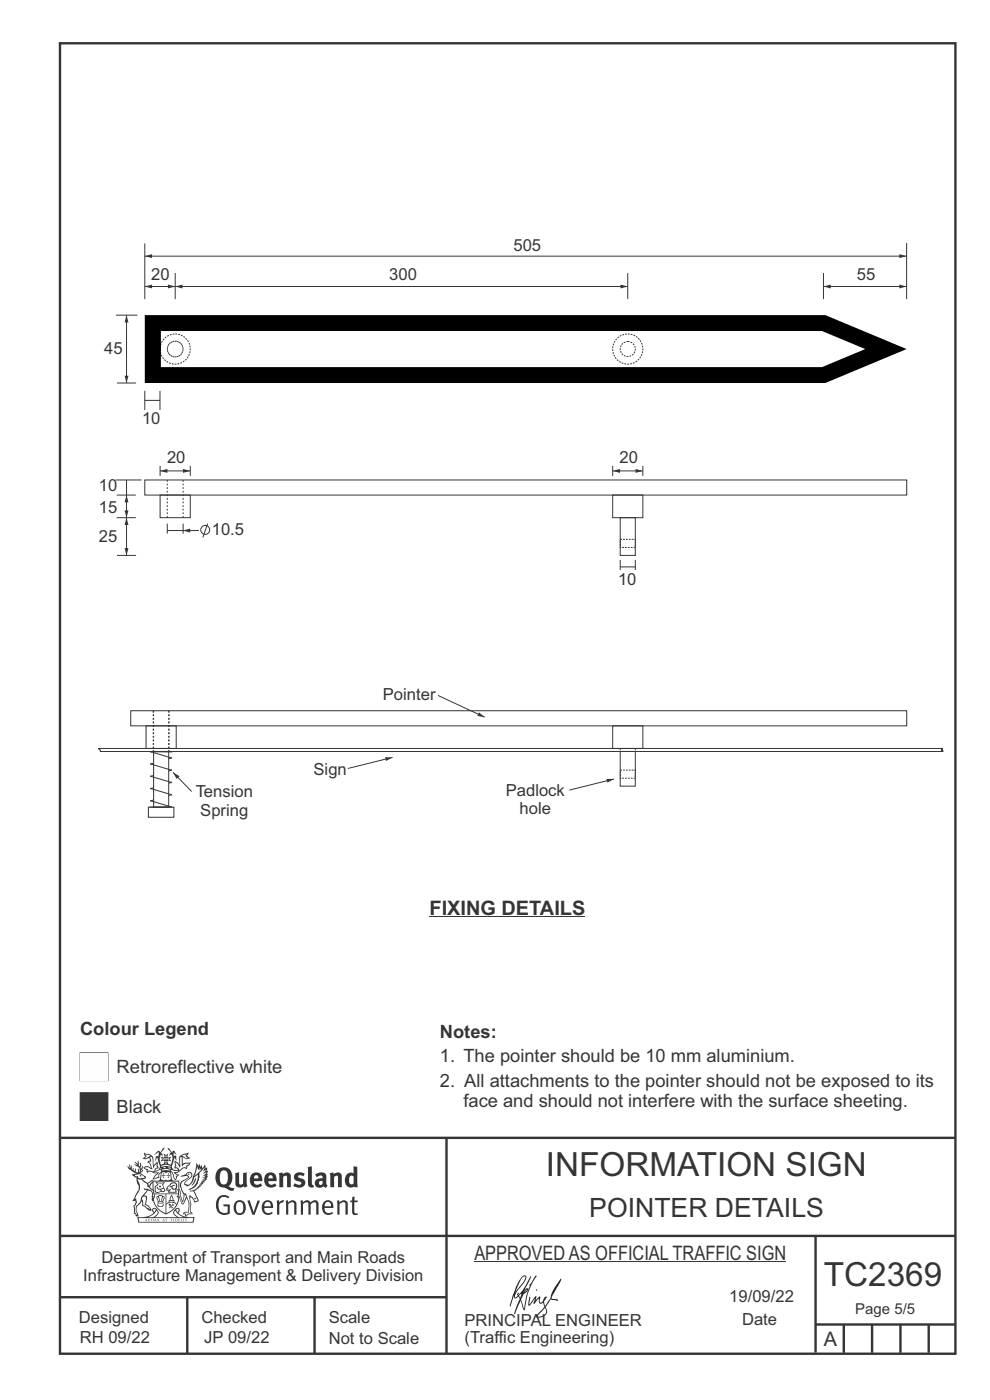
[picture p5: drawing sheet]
<svg xmlns="http://www.w3.org/2000/svg" width="210mm" height="297mm" viewBox="0 0 210 297" stroke-linecap="round" stroke-linejoin="round" font-family="sans-serif">
<path d="M12.7 9.2h190v278h-190z" fill="none" stroke="#373435" stroke-width=".51"/>
<path d="M91.1 194.5h33.1" fill="none" stroke="#373435" stroke-width=".21"/>
<path d="M17 223.4h5.9v5.8h-5.9z" fill-rule="evenodd" fill="#fefefe" stroke="#373435" stroke-width=".21"/>
<path d="M17 231.8h5.9v5.9h-5.9z" fill-rule="evenodd" fill="#373435" stroke="#373435" stroke-width=".21"/>
<path d="M17 223.4h5.9v5.8h-5.9z" fill-rule="evenodd" fill="#fefefe"/>
<path d="M27.7 150.8h164.6v3.2h-164.6zM31 154h6.4v4.8h-6.4zM36.4 160.8l-4.4 1.3M36.4 166l-4.4 1.3M36.4 163.4l-4.4 1.3M36.4 168.6l-4.4 1.3" fill="none" stroke="#373435" stroke-width=".21"/>
<circle cx="32" cy="162.1" r=".04" fill="#373435" stroke="#373435" stroke-width=".21"/>
<path d="M32.5 150.8v8.6M35.9 150.8v8.6" fill="none" stroke="#373435" stroke-width=".21" stroke-dasharray=".4 .4" stroke-linecap="butt"/>
<path d="M32.6 159.4h3.2v11.8h-3.2z" fill-rule="evenodd" fill="#fefefe" stroke="#373435" stroke-width=".21"/>
<path d="M20.9 158.8h179l-.2 .2 .3 .3v.1h-178.7v-.3zM36.6 159.5h-4.6l4.4 1.3M31.5 171.2h5.4v2.2h-5.4zM32 162.1l4.4 1.3M32 169.9l4.4 1.3h-4.7M32 167.3l4.4 1.3M32 164.7l4.4 1.3M83.3 160.7l-9.5 2.3" fill="none" stroke="#373435" stroke-width=".21"/>
<g fill="#373435" stroke="#373435" stroke-width=".21">
<circle cx="36.4" cy="160.8" r=".04"/>
<circle cx="36.4" cy="163.4" r=".04"/>
<circle cx="32" cy="169.9" r=".04"/>
<circle cx="32" cy="159.5" r=".04"/>
<circle cx="36.4" cy="168.6" r=".04"/>
<circle cx="32" cy="167.3" r=".04"/>
<circle cx="36.4" cy="166" r=".04"/>
<circle cx="32" cy="164.7" r=".04"/>
<circle cx="36.3" cy="171.2" r=".04"/>
</g>
<path d="M32.6 150.8v8.6M35.8 150.8v8.6" fill="none" stroke="#373435" stroke-width=".21" stroke-dasharray=".4 .4" stroke-linecap="butt"/>
<path d="M81.7 160.6l1.6 .1-1.4 .8z" fill="#373435"/>
<path d="M130.2 165.3l-9.4 2.3" fill="none" stroke="#373435" stroke-width=".21"/>
<path d="M128.6 165.2l1.6 .1-1.4 .7z" fill="#373435"/>
<path d="M92.9 147.5l9.9 4.6" fill="none" stroke="#373435" stroke-width=".21"/>
<path d="M101.6 151.1l1.2 1-1.6-.2z" fill="#373435"/>
<path d="M36.7 163.8l3.9 4.1" fill="none" stroke="#373435" stroke-width=".21"/>
<path d="M36.7 163.8l1.4 .9-.6 .5z" fill="#373435"/>
<path d="M30.7 60.8h6.5M130 154h6.4v4.8h-6.4zM131.6 159.4h3.2v7.4h-3.2z" fill="none" stroke="#373435" stroke-width=".21"/>
<g fill="none" stroke="#373435" stroke-width=".21" stroke-dasharray=".4 .2" stroke-linecap="butt">
<path d="M131.6 158.8v.6M134.8 158.8v.6M131.6 163.4h3.2v1.7h-3.2z"/>
<circle cx="37.2" cy="74.1" r="3.2"/>
<circle cx="133.2" cy="74.1" r="1.6"/>
<circle cx="133.2" cy="74.1" r="3.2"/>
</g>
<circle cx="37.2" cy="74.1" r="1.67" fill="none" stroke="#373435" stroke-width=".21" stroke-dasharray=".4 .1" stroke-linecap="butt"/>
<g fill="#373435">
<path d="M35.6 60.4l1.6 .4-1.6 .4z"/>
<path d="M30.7 60.8l1.6-.4v.8z"/>
</g>
<path d="M30.7 51.6v11.9M37.2 57.9v5.6M133.2 57.9v5.6M24.6 66.9h4.5M37.2 60.8h96M24.8 81.3h4.1M30.7 84.9h3.2M30.7 82.9v4.1M30.7 101.8h161.6v3.2h-161.6z" fill="none" stroke="#373435" stroke-width=".21"/>
<g fill="#373435">
<path d="M37.2 60.8l1.5-.4v.8z"/>
<path d="M131.6 60.4l1.6 .4-1.6 .4z"/>
</g>
<path d="M24.5 101.8h5.5M24.7 105h4.1M24.8 117.8h4.1M26.8 101.8v3.2M26.8 109.8v8M34 105h6.4v4.8h-6.4zM35.5 111.1v2.1M35.5 112.6h3.3" fill="none" stroke="#373435" stroke-width=".21"/>
<path d="M35.5 101.8v8M38.8 101.8v8" fill="none" stroke="#373435" stroke-width=".21" stroke-dasharray=".4 .4" stroke-linecap="butt"/>
<g fill="#373435">
<path d="M26.4 116.3h.9l-.5 1.5z"/>
<path d="M26.8 109.8l.5 1.6h-.9z"/>
</g>
<path d="M24.7 109.8h4.1M26.8 105v4.8" fill="none" stroke="#373435" stroke-width=".21"/>
<g fill="#373435">
<path d="M26.8 105l.5 1.6h-.9z"/>
<path d="M26.4 108.3h.9l-.5 1.5z"/>
</g>
<path d="M38.8 112.6h3.4M38.8 111.1v2.1" fill="none" stroke="#373435" stroke-width=".21"/>
<path d="M38.8 112.6l1.5-.5v.9z" fill="#373435"/>
<path d="M33.9 82.9v4.1M130 98.8v2.2M130 99.9h6.4M130 105h6.4v4.8h-6.4zM131.6 109.8h3.2v8h-3.2zM131.6 118.8v2.1M134.8 118.8v2.1M131.6 120.3h3.2" fill="none" stroke="#373435" stroke-width=".21"/>
<path d="M131.6 114.4h3.2v1.7h-3.2z" fill="none" stroke="#373435" stroke-width=".21" stroke-dasharray=".4 .2" stroke-linecap="butt"/>
<g fill="#373435">
<path d="M134.8 99.5l1.6 .4-1.6 .4z"/>
<path d="M130 99.9l1.5-.4v.8z"/>
</g>
<path d="M34 98.8v2.2M34 99.9h6.4M136.4 98.8v2.2" fill="none" stroke="#373435" stroke-width=".21"/>
<g fill="#373435">
<path d="M38.8 99.5l1.6 .4-1.6 .4z"/>
<path d="M34 99.9l1.5-.4v.8z"/>
</g>
<path d="M174.7 60.8h17.6M40.4 98.8v2.2" fill="none" stroke="#373435" stroke-width=".21"/>
<path d="M30.7 66.9h144.4l17.2 7.2-17.2 7.2h-144.4zM34.1 70.2v7.7h140.3l9.1-3.8-9.1-3.9z" fill-rule="evenodd" fill="#000"/>
<g fill="#373435">
<path d="M174.7 60.8l1.5-.4v.8z"/>
<path d="M190.8 60.4l1.5 .4-1.5 .4z"/>
</g>
<path d="M30.7 54.3h161.6" fill="none" stroke="#373435" stroke-width=".21"/>
<g fill="#373435">
<path d="M30.7 54.3l1.6-.4v.9z"/>
<path d="M190.8 53.9l1.5 .4-1.5 .5z"/>
</g>
<path d="M26.8 66.9v14.4" fill="none" stroke="#373435" stroke-width=".21"/>
<g fill="#373435">
<path d="M26.4 79.7h.9l-.5 1.6z"/>
<path d="M26.8 66.9l.5 1.5h-.9z"/>
</g>
<g fill="none" stroke="#373435" stroke-width=".21">
<path d="M174.7 57.9v5.6M192.3 51.6v11.9M44 111.1l-1 2.9"/>
<circle cx="43.5" cy="112.4" r=".95"/>
</g>
<path d="M12.7 241.4h190M94.7 241.4v45.8M12.7 275.2h82M12.7 262.2h190.1M39.7 275.2v12M66.7 275.2v12M173 262.1v24.9M173 281h29.6M179 281v6M185 281v6M191 281v6M197 281v6" fill="none" stroke="#373435" stroke-width=".51"/>
<g fill="#373435">
<path d="M47 248.4a2.55 2.55 0 0 0 0 2.7l.3 .2a.81 .81 0 0 0 1-1v-.5a1.04 1.04 0 0 0-1.1-1.5zM46.3 248.1a1.82 1.82 0 0 1 2.1-.2 1.82 1.82 0 0 1 .9 1.8 2.29 2.29 0 0 1-.8 2l.7 .3h.5l-.2 .6a2.87 2.87 0 0 1-2-.7 2.12 2.12 0 0 1-1.7-3.1z" fill-rule="evenodd"/>
<path d="M49.9 248.9l.8-.2v2a.46 .46 0 0 0 .3 .6 .46 .46 0 0 0 .6-.3v-2.1l.7-.2v2.4l.2 .5-.5 .3-.3-.3a1.02 1.02 0 0 1-1.2 .3 1.02 1.02 0 0 1-.6-1.1z" fill-rule="evenodd"/>
<path d="M54 249.5l-.1 .5h.9a.49 .49 0 0 0-.2-.6 .49 .49 0 0 0-.6 .1zM53.4 249.1a1.34 1.34 0 0 1 1.6-.2 1.34 1.34 0 0 1 .6 1.5v.2h-1.7a.77 .77 0 0 0 .5 .8 .77 .77 0 0 0 .9-.4l.3 .5a1.59 1.59 0 0 1-2 .2 1.59 1.59 0 0 1-.5-2.1z" fill-rule="evenodd"/>
<path d="M57 249.5l-.1 .5h1a.49 .49 0 0 0-.2-.6 .49 .49 0 0 0-.7 .1zM56.4 249.1a1.34 1.34 0 0 1 1.6-.2 1.34 1.34 0 0 1 .7 1.5v.2h-1.8a.77 .77 0 0 0 .5 .8 .77 .77 0 0 0 .9-.4l.4 .5a1.59 1.59 0 0 1-2.1 .2 1.59 1.59 0 0 1-.5-2.1z" fill-rule="evenodd"/>
<path d="M59.2 248.9l.7-.2 .1 .4a.95 .95 0 0 1 1-.3 .95 .95 0 0 1 .7 .8v2.3h-.8v-2.3a.46 .46 0 0 0-.8 .1v2.2h-.8z" fill-rule="evenodd"/>
<path d="M62.6 249.1a1.75 1.75 0 0 1 2-.1l-.2 .5-.6-.2a.43 .43 0 0 0-.6 .3l.4 .3a1.04 1.04 0 0 1 1.2 1.1 1.04 1.04 0 0 1-1.4 1l-1.2-.4 .3-.6 1 .4 .4-.4a.88 .88 0 0 0-1-.5l-.4-.2-.1-.4z" fill-rule="evenodd"/>
<path d="M65.3 247.6l.8-.2 .1 3.8 .3 .2 .1 .4a.88 .88 0 0 1-1 0 .88 .88 0 0 1-.3-1z" fill-rule="evenodd"/>
<path d="M67.8 250.6a.43 .43 0 0 0-.1 .7 .43 .43 0 0 0 .7-.1v-.7zM66.8 249.1a1.7 1.7 0 0 1 2.4 .1v1.9l.3 .4-.4 .5-.5-.4a1.03 1.03 0 0 1-1.7-.1 1.03 1.03 0 0 1 .8-1.5h.7v-.4a.8 .8 0 0 0-1.2 .1z" fill-rule="evenodd"/>
<path d="M70 248.9l.7-.2 .1 .4a.95 .95 0 0 1 1-.3 .95 .95 0 0 1 .7 .8v2.3h-.8v-2.3a.46 .46 0 0 0-.8 .1v2.2h-.8z" fill-rule="evenodd"/>
<path d="M74.3 249.5a1.48 1.48 0 0 0 0 1.7h.5l.2-.1v-1.5l-.3-.2zM75 247.4l.8 .1 .1 4.4h-.7l-.1-.2a1.26 1.26 0 0 1-1.4 0 1.26 1.26 0 0 1-.5-1.3 1.29 1.29 0 0 1 .4-1.4 1.29 1.29 0 0 1 1.4-.1z" fill-rule="evenodd"/>
<path d="M46.4 253.9a1.72 1.72 0 0 1 2.3 0l-.3 .3a1.24 1.24 0 0 0-1.4-.2 1.24 1.24 0 0 0-.6 1.4 1.49 1.49 0 0 0 1.2 1.9l.7-.1v-1.3h-.8l-.1-.4h1.3v1.9a1.93 1.93 0 0 1-2.2 0 1.93 1.93 0 0 1-.7-2.2l.2-.8z" fill-rule="evenodd"/>
<path d="M50.4 255.1a1.65 1.65 0 0 0 .2 2.2 .99 .99 0 0 0 1-1.4 .78 .78 0 0 0-.4-.8 .78 .78 0 0 0-.8 0zM50 254.9a1.33 1.33 0 0 1 1.6-.1 1.33 1.33 0 0 1 .5 1.4 1.31 1.31 0 0 1-1.3 1.6 1.31 1.31 0 0 1-1.2-1.6v-.6z" fill-rule="evenodd"/>
<path d="M52.5 254.7l.4-.1 .9 2.6 .8-2.5h.5l-1.1 3h-.5z" fill-rule="evenodd"/>
<path d="M56.3 255.2l-.2 .7h1.3a.7 .7 0 0 0-.3-.8 .7 .7 0 0 0-.8 .1zM55.9 255a1.22 1.22 0 0 1 1.5-.2 1.22 1.22 0 0 1 .5 1.5h-1.8a.93 .93 0 0 0 .5 1 .93 .93 0 0 0 1.1-.2l.2 .3a1.43 1.43 0 0 1-1.8 .1 1.43 1.43 0 0 1-.6-1.7z" fill-rule="evenodd"/>
<path d="M58.7 254.7l.4-.1 .1 .5 .4-.4 .6-.1-.2 .5a.66 .66 0 0 0-.8 .7v1.9h-.4z" fill-rule="evenodd"/>
<path d="M60.6 254.7l.4-.1 .1 .5a.94 .94 0 0 1 1-.5 .94 .94 0 0 1 .8 .8v2.3h-.5l-.1-2.5a.81 .81 0 0 0-1.2 .3v2.2h-.4z" fill-rule="evenodd"/>
<path d="M63.7 254.7l.5-.1 .1 .5 .4-.3a.78 .78 0 0 1 1.1 .3 .9 .9 0 0 1 1-.5 .9 .9 0 0 1 .8 .8v2.3h-.5l-.1-2.5a.67 .67 0 0 0-1.1 .3v2.2h-.5v-2.4l-.4-.3-.7 .4v2.3h-.5z" fill-rule="evenodd"/>
<path d="M69 255.2l-.1 .7h1.3a.7 .7 0 0 0-.3-.8 .7 .7 0 0 0-.9 .1zM68.7 255a1.22 1.22 0 0 1 1.5-.2 1.22 1.22 0 0 1 .5 1.5h-1.8a.93 .93 0 0 0 .4 1 .93 .93 0 0 0 1.2-.2l.1 .3a1.44 1.44 0 0 1-1.7 .1 1.44 1.44 0 0 1-.6-1.7z" fill-rule="evenodd"/>
<path d="M71.4 254.7l.5-.1 .1 .5a.94 .94 0 0 1 1-.5 .94 .94 0 0 1 .8 .8v2.3h-.5l-.1-2.5a.81 .81 0 0 0-1.2 .3v2.2h-.4z" fill-rule="evenodd"/>
<path d="M74.7 253.9l.5-.1v.9h.7l-.1 .3h-.6v2.2l.1 .2h.5l.1 .3a.75 .75 0 0 1-1.2-.6v-2.1h-.4v-.3h.4z" fill-rule="evenodd"/>
<path d="M30.8 244.9l1.1 .3-.9 .5h-.4l.6-.5zM31.8 245.4h.2a2.44 2.44 0 0 1 .4 1.9l.1 .5 .7-1-.1 .6 .3 .3a.57 .57 0 0 0-.6 .7l-1-.1-.5 .2 .2-.5-.8-.3 .7-.1 .9 .5 .1-.1-.6-1.3-.2-.2h.5zM30.7 244.4l-.1 .5 .2 .4-.6 .4a1.04 1.04 0 0 0 1.4-.1l.2 .6-.3 .1-.2 .4a.94 .94 0 0 1 .8 1.1l-.2-.1a1.16 1.16 0 0 0-1.5-.1l.3 .4 .4 .2 .1 .5 .2 .1 .1-.2a.94 .94 0 0 1 1.1 .2l.8 .1-1.2 1.2a1.13 1.13 0 0 0 1.2-.2l.4-.1-.1-.4 .5-.8a.83 .83 0 0 0-.6 1.1l-.3-.1-.7 .4 1.1-1.4-.5 .1-.5-.1 1.3-.5-.1-.1-.9 .4v-.3l.2-.2 .3 .1 .1-.3-.2-.4v-.6l-.1-.4-.7 1v-.7a1.42 1.42 0 0 0-1.6-1.8z" fill-rule="evenodd"/>
<path d="M38.5 245.2l.5-.2 .7-.1-.6 .3 .8 .5h-.3zM38.3 245.5l.2-.1 .1 2a1.69 1.69 0 0 1 1.6-.6l-.8 .5 .1 .5a1.1 1.1 0 0 0-1.5 .6l-.1-.5-.2-.2h-.5l.3-.4-.3-.7a1.42 1.42 0 0 1 .8 1.1l.2-.1zM37.1 246.2l.1 1-.2 .3 .1 .4h.5l.1 .2a.96 .96 0 0 1-1.1-.1l-.1 .1a1.06 1.06 0 0 0 1.3 .2v.1a.72 .72 0 0 1-1 .2l.3 .5 .6 .2-.4 .2-.1 .6-.2-.3-.4-1.1-.4-.4 .4 .9a1.54 1.54 0 0 0 .7 1.2l.2-.3a.58 .58 0 0 1 .4-.8l.2-.1h-.3l-.5-.3 .9-.5a.93 .93 0 0 1 1.2-.5v.2l.2-.2 .1-.5a.99 .99 0 0 0 .7-.8l-1.3 .1-.3 .2-.1-1.4 .9 .4 .9-.3h-.4l-.5-.4 .4-.7-.6 .2a1.46 1.46 0 0 0-1.4 2.1v.4l-.2-.4z" fill-rule="evenodd"/>
<path d="M35.6 248.9l.2 .1-.1 .3 .4 .1h-.4v.6l-.1-.6h-.3l.3-.1z" fill-rule="evenodd"/>
<path d="M34.6 248.9l.2 .1v.3l.3 .1h-.3l-.1 .6v-.6h-.4l.4-.1z" fill-rule="evenodd"/>
<path d="M34.3 248.8a.57 .57 0 0 1 .9 .2 .57 .57 0 0 1 .9-.2l.2 1.4h-.2a.57 .57 0 0 1-.9 0 .69 .69 0 0 1-1.1 0zM34.2 248.1l-.3 2.1-.2 .4h3l-.2-.4-.3-2.1h-.2v.2l-.8-.1-.8 .1v-.2z" fill-rule="evenodd"/>
<path d="M34.2 252.4a.3 .3 0 0 0 .6 0 .3 .3 0 0 0-.6 0zM33.3 250.9l.3 .3-.3 .4a.79 .79 0 0 0 0 1.3l.8-.2-.1-.3a.55 .55 0 0 1-.7-.6l.1-.1 .2 .3 .3 .2 .8-.2-.4-.7 .4-.4-.7 .2zM33 250.7l1.1 .2 .9-.2-.4 .6 .4 1.2a.56 .56 0 0 1-.8 .3l-.2 .1a.73 .73 0 0 1-.9 .1 .73 .73 0 0 1-.3-1v-.4l.6-.4z" fill-rule="evenodd"/>
<path d="M35.6 251.8l.7-.4a.58 .58 0 0 1 1-.1 .58 .58 0 0 1-.4 .9l-.3-.3a.43 .43 0 0 1 .6-.4 .57 .57 0 0 0-.8 .2l-.2-.1-.3 .1 .4 .2a.55 .55 0 0 0 .9 .4v.5h-1.3l.3-.4-.1-.1-.6 .1 .2-.3-.2-.1zM35.4 251.8l-.1 .2a.39 .39 0 0 0 .2 .6h.3l-.2 .4h1.9l-.1-.8a.86 .86 0 0 0-.1-1.3 .86 .86 0 0 0-1.3 .4z" fill-rule="evenodd"/>
<path d="M36 254.8h.8v.2h-.8zM36.4 253.8l.2 .8h-.4zM36.4 253.5l-.3 .5-.1 .6h-.2v.4l-.7 .4 .2 .1a1.48 1.48 0 0 1 2.1 .2l.2-.1-.6-.5v-.5h-.2l-.1-.6z" fill-rule="evenodd"/>
<path d="M35.8 255.4l.4 .1 .1 .3 .3-.2-.2-.2a.38 .38 0 0 1 .5 .5l-.2-.2-.3 .2 .3 .2-.3 .3-.1-.4-.4 .4-.1-.2 .4-.3-.1-.1-.2 .1z" fill-rule="evenodd"/>
<path d="M34.5 254h.2v.2l-.2 .6h-.2zM33.6 255.3h.9v.2a.55 .55 0 0 1-.8 .4v-.2l-.2-.1zM33.4 254h.2l.2 .8h-.2zM33.6 255l.8-.1 .1 .2h-.8zM33.8 253.7h.5l-.2 1.1h-.1zM33.3 253.8l-.1 .3 .3 1.1a.48 .48 0 0 0-.1 .6 .48 .48 0 0 0 .5 .2h.5a.49 .49 0 0 0 .2-.8l.3-1.1-.1-.3a1.42 1.42 0 0 0-1.5 0z" fill-rule="evenodd"/>
<path d="M33.7 251.5l.4 .1 .1 .3h-.3z" fill-rule="evenodd"/>
<path d="M41.3 250.1l.3-.2-.2 .8-.6 .8h-.2l.5-.7z" fill-rule="evenodd"/>
<path d="M39.7 249l.3-.2 .5 .2a.88 .88 0 0 1-.6 1.1 1.22 1.22 0 0 0-.8 1.3l.5 .2a.72 .72 0 0 0 .9-.4l.5-.8 .2-.6 .8-.6v.2a2.85 2.85 0 0 1-2 2.9l.1 .1a2.13 2.13 0 0 0 1.9-1.5v-.3a2.01 2.01 0 0 0 .3-1.7l1.1-1.3-.4 1 .7-.5-.7 1 .8-.4-.8 .8 .7-.2-.9 .6 .8-.1-.8 .4h.7l-.8 .3 .3 .2h-.4l.2 .3h-.4l.2 .3h-.4l.1 .2h-.1a2.16 2.16 0 0 1-2 1.1l.1 .2 .4-.1a.76 .76 0 0 1 .7 .8l.5 1.2-.6 .2a1.45 1.45 0 0 0-1.1-1.3l.2 1.8-.1 1.8 .4 .3a1.07 1.07 0 0 0-1.2 .4v-.3l-.5-.2a.87 .87 0 0 1 1.1-.1v-.7a4.4 4.4 0 0 0-.6-3.1l-.1-.3h-.2a2.16 2.16 0 0 1-.7-2.2l.3-.4 1.2-.7a.55 .55 0 0 0-.4-.8zM37.8 252.4a.76 .76 0 0 1 .3 1.1l.6 1.6 .4-1.7 .2 .1a.61 .61 0 0 1-.1 .9l-.3 .8-.2 .1-.7-1.6-.3 .1a1.18 1.18 0 0 0 .1-1.4zM41.8 247.5l.2 .7 .3-.5v.6l.4-.5a1.9 1.9 0 0 1-1.2 1.4l-.3 .3zM38.2 249.6l1.4-.2 .2 .2v.3l-.5 .2a1.26 1.26 0 0 0-.9 1.9l.2 .7a1.84 1.84 0 0 1 .1 2.1l-.4-1.4a.96 .96 0 0 0-.4-1.2l-.4 .2a.78 .78 0 0 1 0 1.3l.1 .3h.4l.4 1.1a.38 .38 0 0 0 .2 .4 .38 .38 0 0 0 .4-.1l.6-1.2a2.94 2.94 0 0 1 .4 2.5l-.1 .4h-.8l-.3 .4v.2l.4-.1 .1 .4 .2 .1a1.02 1.02 0 0 1 1.3-.5v-.4l-.3-.1 .1-1.8-.3-1.3h.1a1.14 1.14 0 0 1 .8 1 .63 .63 0 0 0 .8-.2 .63 .63 0 0 0-.2-.9l-.6-1.2 .9-.6 .2-.4h.3l-.1-.2h.4l-.1-.3h.3l-.1-.3 .5-.1-.2-.2 .6-.4v-.2h-.2l.4-.5h-.3l.3-.5-.4 .1 .4-.5v-.3l-.3 .2 .2-.7-.1-.2-.4 .3v-.8l-.6 .8-.2-.8-.2 .5-.3-.7-.1 .6-.5-.8-.1 1.4-.6 1.8a1.81 1.81 0 0 1-1 1.5l-.6-.2a1.75 1.75 0 0 1 1.1-1.2 .75 .75 0 0 0 .1-1.3 .75 .75 0 0 0-1.2 .4z" fill-rule="evenodd"/>
<path d="M41.2 254.1h.3l.2 .2-.4 .1z" fill-rule="evenodd"/>
<path d="M29.4 258.4h11.6l-.1 .8h-11.4zM31.3 258.2l.5-.1a2.48 2.48 0 0 0 1.4-1.3l.3 .5-.5 .6-.5 .3zM32.5 256.6l.3-.2 .2 .1-.3 .7zM37.2 256.8a2.65 2.65 0 0 0 1.8 1.4h-1.1l-.5-.3-.5-.6zM37.4 256.5l.2-.1 .3 .2-.3 .6zM29.2 258.2l.1 1.2h11.8l.2-1.1-.2-.1a4.1 4.1 0 0 1-3.3-.9l.3-.4-.1-.6a1.06 1.06 0 0 0-1.3 1l.2 .4 .6 .5h-4.7l.3-.1a.84 .84 0 0 0 .6-.8 .84 .84 0 0 0-.5-.8l-.3-.2h-.5l-.1 .6 .3 .4a4.2 4.2 0 0 1-3.4 .9z" fill-rule="evenodd"/>
<path d="M31 258.7l.1 .2h-.2zM31 258.5l-.3 .6 .4-.2 .2 .2z" fill-rule="evenodd"/>
<path d="M31.3 258.6h.3v.4a.25 .25 0 0 0 .2-.1 .25 .25 0 0 0-.1-.3h.1a.29 .29 0 0 1 0 .4 .29 .29 0 0 1-.4 0 .29 .29 0 0 1 0-.4z" fill-rule="evenodd"/>
<path d="M32.2 258.6a.22 .22 0 0 1 .3 .2 .22 .22 0 0 1-.3 .2zM32 258.6l.1 .4a.33 .33 0 0 0 .4 0 .33 .33 0 0 0 0-.4 .33 .33 0 0 0-.5 0z" fill-rule="evenodd"/>
<path d="M32.9 258.7l.1 .2h-.2zM32.9 258.5l-.2 .6 .3-.2 .2 .2z" fill-rule="evenodd"/>
<path d="M33.3 258.6h.2l.1 .1 .2-.1-.2 .2 .2 .3-.3-.3-.1 .3h-.1l.2-.3z" fill-rule="evenodd"/>
<path d="M34.7 258.7l.1 .2h-.2zM34.7 258.5l-.3 .6 .4-.2 .2 .2z" fill-rule="evenodd"/>
<path d="M35 258.5h.5l-.2 .1v.5h-.2l.1-.5z" fill-rule="evenodd"/>
<path d="M36.2 258.6l.3-.1-.1 .1v.2h.1h-.1v.3h-.2z" fill-rule="evenodd"/>
<path d="M36.7 258.6h.2v.5h-.2z" fill-rule="evenodd"/>
<path d="M37.3 258.6a.22 .22 0 0 1 .3 .2 .22 .22 0 0 1-.3 .2zM37.1 258.6v.4a.33 .33 0 0 0 .5 0 .33 .33 0 0 0 0-.4 .33 .33 0 0 0-.5 0z" fill-rule="evenodd"/>
<path d="M37.8 258.6l.4-.1-.2 .1v.2h.1h-.1v.2l.2 .1h-.4z" fill-rule="evenodd"/>
<path d="M38.4 258.6h.2l-.1 .4 .2 .1h-.3z" fill-rule="evenodd"/>
<path d="M38.9 258.6h.2v.5h-.2z" fill-rule="evenodd"/>
<path d="M39.3 258.6h.2h-.1l.2 .3-.2 .2-.1-.1v-.1l.2 .1z" fill-rule="evenodd"/>
<path d="M34.2 247.4a1.51 1.51 0 0 1 2 .2 2.67 2.67 0 0 0-2.1 0zM35.7 247.6l.4 .1 .1 .3-.4-.1zM34.6 247.6h.5l.1 .2h-.4zM34 247.8l.3 .2h-.3zM34.9 246.9l.3-.2 .3 .2zM34.9 245.6l.2 .1v.3h-.2zM35 245.1l.2 .2 .2-.2-.1 .3h-.2zM35.1 246.3h.2l.1 .4-.2-.2-.2 .2zM35.3 245.7l.2-.1v.4h-.2zM34.4 245.7h.3l.1 .3-.4 .1 .2-.2zM35.7 245.7h.3l-.2 .2 .2 .2-.4-.1zM32.7 244.9l1-.5-.1 1-.2-.2-.3 .2-.3 1.1 .5-1 .3 .9a1.84 1.84 0 0 1 .2 1.7l.4 .1a2.48 2.48 0 0 1 2.2 0l.2-.2-.2-.7 .7-1.8 .4 .7-.2-1-.2-.1-.2 .3v-.9l.6 .4-.6-.8-.3 .1-.1 .4-.5-.9-.5-.3 .2 .5 .6 .5-.5 .8 .4-.4a2.06 2.06 0 0 1 0 2.3l-.5-.2-.2-.6 .1-.1 .8 .2-.4-.5 .4-.5-.7 .2-.2-.2 .2-.7-.5 .4-.5-.4 .2 .7-.2 .2-.7-.2 .4 .5-.4 .5 .8-.2 .1 .1-.2 .6-.5 .2a2.02 2.02 0 0 1 0-2.2l.3 .5-.1-.7-.3-.1 .8-1.2-.4 .3-.5 .8-.2-.3a.8 .8 0 0 0-.8 .5z" fill-rule="evenodd"/>
<path d="M29.2 250.1l.3 .1a.61 .61 0 0 1 .8 .4l.3 .2a.8 .8 0 0 1 .6 1l.4 .1 .5 .5a1 1 0 0 1 .5 1.1l-.1 .7v-.5h-.1a.96 .96 0 0 0-.8-1.3l-.2-.2h-.7l-.1-.1-.1 .1 .1 .3h.6l-1.2 1.3-.2 1-.4 .6a1.33 1.33 0 0 0-.5 1.8l.2 .5a1.26 1.26 0 0 1-.5-1.5l-.1-.3a1.56 1.56 0 0 0 .4-1.7l-.3 .2 .2-.5a3.2 3.2 0 0 0 .7-3zM30.4 253.9h.4a2.06 2.06 0 0 1-.1 1.6l.7 .5 .4 .4-.6-.1-.8-.6-.1-.9a.51 .51 0 0 1 .1-.9zM28.6 249.3a1.52 1.52 0 0 1 2.1 .5l-1.1 .2-.2-.1-.1-.4h-.5zM27.5 247v.8l-.3-.4h-.1a3.1 3.1 0 0 0 1.9 1.6l-1 .1 .5 .6 .5 .1 .1 1.1a1.84 1.84 0 0 1-.3 2.5l-.4 .9-.3 .4 .2 .1 .4-.1 .1 .4-.2 .5-.3 .2 .1 1.7h.2l.3 .5 .1 .1 .4-.1-.1-.5a1.3 1.3 0 0 1-.1-1.7l.9-1 .1 1.1 .6 .2 .5 .5 .1-.1 .2 .3h.5a1.85 1.85 0 0 0-1.2-1.4l.1-.3a1.39 1.39 0 0 0 0-1.4l-.5-.1 .5-.5a.66 .66 0 0 1 .9-.4 .66 .66 0 0 1 .3 .9l-.1 .4 .2-.1v.2l-.1 .3 .2 .5 .1-.3a2.24 2.24 0 0 0 .1-2.2 .73 .73 0 0 1-.7-.7 .73 .73 0 0 1 .6-.7v-.2a.94 .94 0 0 0-.9 .8 .48 .48 0 0 1-.1-.6 .48 .48 0 0 1 .5-.2l.5-.3a.51 .51 0 0 0-.8 .2l-.5 .2-1-.8h.6l.2-.5-1.2-.7 .5-.5v-.3l-.5 .4 .1-.2a.69 .69 0 0 0 .2-1v.4l-.2 .3v-1.1l-.3-.2 .1 .6-.1 .2-.4-1.3v.7l-.6-.4 .5 .7-.6-.2 .3 .3a1 1 0 0 1 .7 1.4l-.2-.8v.9l-.5-.2v-.8l-.2 .7-.2-.1-.1-.6-.2 .4-.2-.2 .1-.7-.2 .5z" fill-rule="evenodd"/>
<path d="M29.6 249.4l.2-.1 .3 .2z" fill-rule="evenodd"/>
<path d="M32.4 250.5h5.6v2l-.2-.1v-1.7h-5.2v2.5h5.2v-.8l.1 .2-.1 1.1v-.3h-2.5v4a4.1 4.1 0 0 0 2.6-3.6l.1-.1a4 4 0 0 1-2.8 3.9 4.2 4.2 0 0 1-2.8-4.7l.1 1.2 .1-.1a3.8 3.8 0 0 0 2.5 3.4v-4h-2.5l-.2-.9z" fill-rule="evenodd"/>
<circle cx="40" cy="249.1" r=".17"/>
</g>
<path d="M100.6 267.7h66.2" fill="none" stroke="#373435" stroke-width=".21"/>
<g fill="#252726">
<path d="M111.6 273.7l.2-.2-.5 .7zM110.4 274.5l.3 .1-.3 .7-.3-.4zM110.9 270.9l.5-.1a9.3 9.3 0 0 1-2 3.2l-.1 .2 1-2.5zM110.6 271a14.7 14.7 0 0 0-2.2 4.9l-.3 1.2 .1 .1 .8-2.4a.42 .42 0 0 0 .2 .7 .42 .42 0 0 0 .6-.3l.2-.2 .2 .6-1.1 3.1h.2l1.1-2.8 .6 1.9 .2 .2 .2-.5a13.5 13.5 0 0 1 2-6.2l.5-.5-.2-.2-1.6 2.1 .4-.1a14.9 14.9 0 0 0-1.3 5.1l-.4-1.2a1.39 1.39 0 0 1 .2-1.8l.1-.2a.92 .92 0 0 0 .8-1.2 .75 .75 0 0 0-.7 .7l-.2 .2 1.6-3.4h-.1l-.4 .7a10.5 10.5 0 0 1-2.2 3.2l.2-.4a.32 .32 0 0 0-.4 .2 .32 .32 0 0 0 .1 .4l-.5 .4a3.2 3.2 0 0 1 1.1-2.3l.5-.6a2.49 2.49 0 0 0 .7-1.6l-.3-.2z" fill-rule="evenodd"/>
<path d="M115.6 277.5a1.15 1.15 0 0 1 .1 1.3 1.15 1.15 0 0 1-1.2 .5h-.5zM112.3 275.1l-.3 1.7 .3 .2 1.2-1.5-.3 1.1 1.1-1.2a.94 .94 0 0 0 .4 1.2l.5-.3 .3 .9-1.2 1.3a.98 .98 0 0 0-.5 1 1.9 1.9 0 0 0 2.3-1.3l-.1-.3a1.02 1.02 0 0 1 .3-1.4l.5-.9 1.5 .3-.2-.5v.3l-1.1-.2v-.2l2-3.6 .1-.3-.1-.1-1.8 2.7a6.6 6.6 0 0 1-1.5 3l-.2-.2a1.01 1.01 0 0 1 .4-1.4l.1-.2-.3-.2-.3 .5-.2 .5-.5 .4-.2-.4 .1-.9-.2-.1-.8 .9 .2-.9h-.1l-1.4 1.7 .2-1.4v-.1z" fill-rule="evenodd"/>
<path d="M113.7 273.5l.3 .3h-.3z" fill-rule="evenodd"/>
</g>
<g font-size="7.1" fill="#373435">
<text x="115.8" y="249.4">INFORMATION SIGN</text>
<text x="174.8" y="272.8">TC2369</text>
</g>
<text font-size="5.6" fill="#373435" x="125" y="258.1">POINTER DETAILS</text>
<g font-size="4.2" fill="#373435">
<text x="91.1" y="194">FIXING DETAILS</text>
<text x="100.6" y="267.2">APPROVED AS OFFICIAL TRAFFIC SIGN</text>
<text x="174.7" y="285.6">A</text>
</g>
<g font-size="3.9" fill="#373435">
<text x="17" y="219.5">Colour Legend</text>
<text x="93.3" y="220.2">Notes:</text>
<text x="24.7" y="227.7">Retroreflective white</text>
<text x="93.3" y="225.4">1. The pointer should be 10 mm aluminium.</text>
<text x="93.3" y="230.6">2. All attachments to the pointer should not be exposed to its</text>
<text x="24.7" y="236.2">Black</text>
<text x="98.3" y="234.9">face and should not interfere with the surface sheeting.</text>
</g>
<g font-size="3.5" fill="#373435">
<text x="108.9" y="53.3">505</text>
<text x="32.1" y="59.4">20</text>
<text x="82.6" y="59.4">300</text>
<text x="181.8" y="59.4">55</text>
<text x="22.1" y="75">45</text>
<text x="30.1" y="90">10</text>
<text x="35.4" y="98.3">20</text>
<text x="131.4" y="98.3">20</text>
<text x="21" y="104.1">10</text>
<text x="21" y="108.9">15</text>
<text x="44.9" y="113.4">10.5</text>
<text x="21" y="114.9">25</text>
<text x="131.1" y="124.1">10</text>
<text x="81.2" y="148.6">Pointer</text>
<text x="66.5" y="164.4">Sign</text>
<text x="41.5" y="169.1">Tension</text>
<text x="42.5" y="173.1">Spring</text>
<text x="107.3" y="168.8">Padlock</text>
<text x="110.2" y="172.7">hole</text>
<text x="21.6" y="267.9">Department of Transport and Main Roads</text>
<text x="17.7" y="271.8">Infrastructure Management &amp; Delivery Division</text>
<text x="16.7" y="280.6">Designed</text>
<text x="42.7" y="280.6">Checked</text>
<text x="69.7" y="280.6">Scale</text>
<text x="98.5" y="281.3">PRINCIPAL ENGINEER</text>
<text x="154.7" y="276.2">19/09/22</text>
<text x="157.4" y="281.2">Date</text>
<text x="16.9" y="284.8">RH 09/22</text>
<text x="43.3" y="284.9">JP 09/22</text>
<text x="69.7" y="285.2">Not to Scale</text>
<text x="98.5" y="284.8">(Traffic Engineering)</text>
</g>
<text font-size="3.2" fill="#373435" x="181.4" y="278.7">Page 5/5</text>
</svg>
